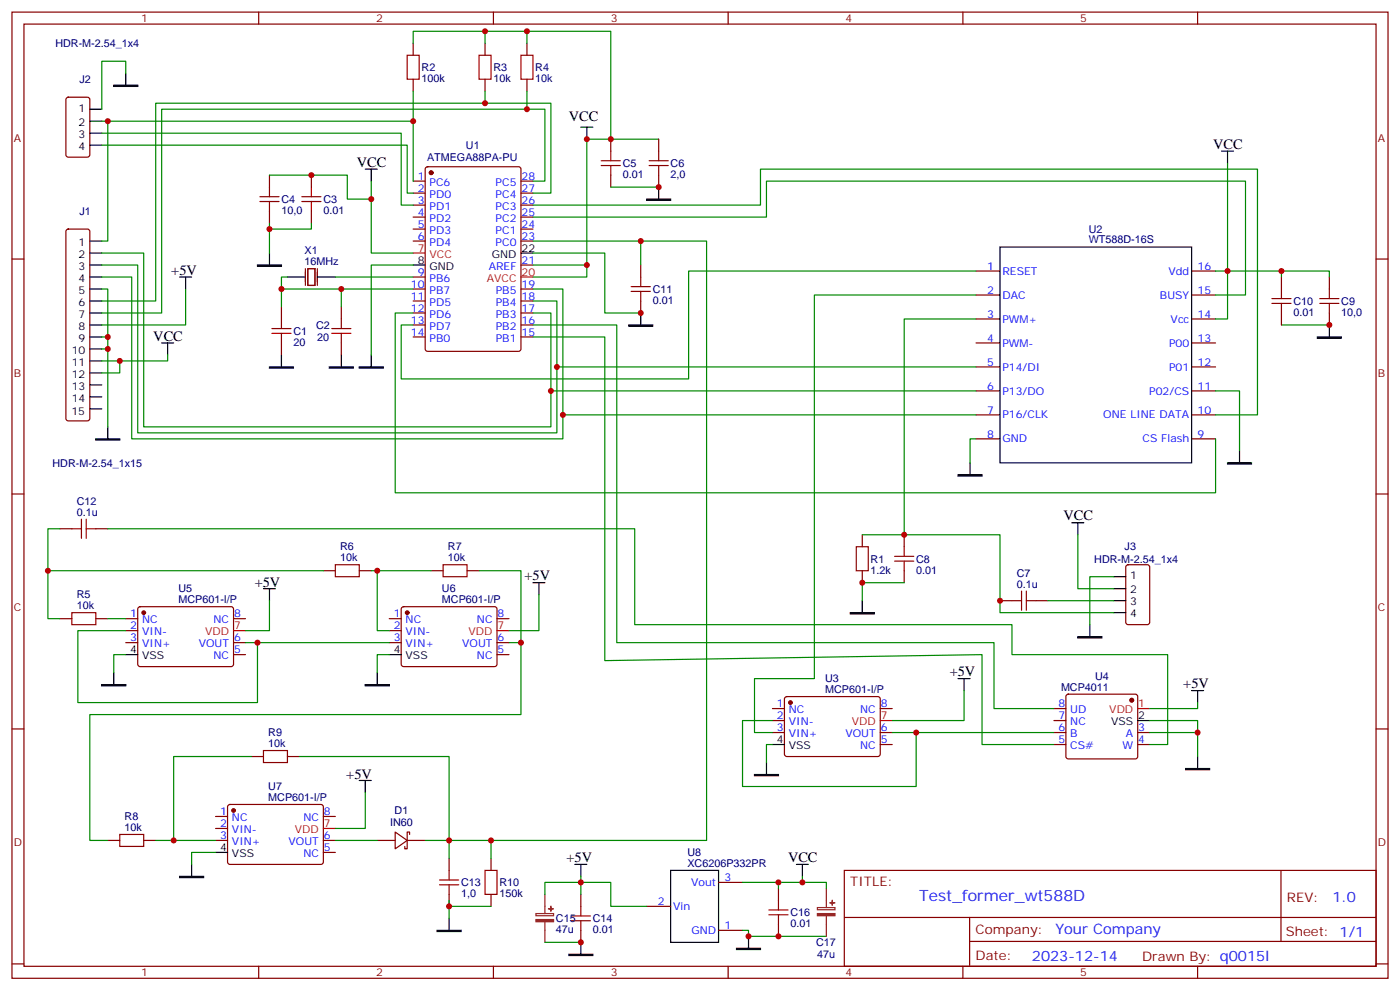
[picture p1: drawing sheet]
<svg xmlns="http://www.w3.org/2000/svg" width="412mm" height="292mm" viewBox="0 0 412 292" stroke-linecap="round" stroke-linejoin="round" font-family="sans-serif">
<g fill="none" stroke="#870000" stroke-width=".35">
<path d="M3.5 3.6h405.4v284.3h-405.4zM7.1 7.1h398.2v277.3h-398.2zM76.2 3.6v3.5M121.7 12.7v3.6M142.9 12.7v3.6M145.3 3.6v3.5M155.2 12.7v3.6M214.5 3.6v3.5M283.6 3.6v3.5M352.8 3.6v3.5M19.6 28.8l.5-.2h5.7l.6 .4 .1 16.5-.5 .7h-5.9l-.6-.4-.1-16.5zM121.7 23.3v3.5"/>
<path d="M142.9 23.3v3.5M155.2 23.3v3.5M79.4 51.5v3.6M91.7 51.5v3.6M121.7 53.3h3.5M121.7 56.8h3.5M125.5 49.3l.4-.2h26.9l.6 .4 .1 53.2-.5 .6-27.1 .1-.6-.5-.1-53.1zM153.5 53.3h3.5M153.5 56.8h3.5M179.9 41v3.5M179.9 51.5v3.6M194 41v3.5"/>
<path d="M194 51.5v3.6M3.5 76.2h3.6M19.6 67.6l.5-.2h5.7l.5 .2 .2 .5v55.1l-.3 .5-.4 .2h-5.7l-.5-.3-.2-.4v-55.1zM79.4 62.1v3.6M91.7 62.1v3.6M121.7 60.4h3.5M121.7 63.9h3.5M121.7 67.4h3.5M121.7 70.9h3.5M153.5 60.4h3.5M153.5 63.9h3.5M153.5 67.4h3.5"/>
<path d="M153.5 70.9h3.5M153.5 78h3.5M188.7 78v3.5M287.5 79.8h7.1M351 79.8h7.1M405.3 76.2h3.6M82.9 90.3v3.6M100.5 90.3v3.6M121.7 81.5h3.5M121.7 85.1h3.5M121.7 88.6h3.5M121.7 92.1h3.5"/>
<path d="M121.7 95.6h3.5M121.7 99.2h3.5M153.5 85.1h3.5M153.5 88.6h3.5M153.5 92.1h3.5M153.5 95.6h3.5M153.5 99.2h3.5M188.7 88.6v3.5M287.5 86.8h7.1M287.5 93.9h7.1M351 86.8h7.1M351 93.9h7.1"/>
<path d="M377.5 81.5v3.6M377.5 92.1v3.5M391.6 81.5v3.6M391.6 92.1v3.5M82.9 100.9v3.6M100.5 100.9v3.6M287.5 100.9h7.1M287.5 108h7.1M287.5 115h7.1M351 100.9h7.1M351 108h7.1M351 115h7.1"/>
<path d="M287.5 122.1h7.1M287.5 129.2h7.1M351 122.1h7.1M351 129.2h7.1M3.5 145.4h3.6M17.6 155.6h3.6M28.2 155.6h3.5M254 157.4v3.5M266.3 157.4v3.5M405.3 145.4h3.6M40.8 178.7l.5-.2 27.1 .1 .4 .6-.1 16.5-.6 .5-27.1-.1-.4-.6v-16.3zM95.2 168h3.6"/>
<path d="M105.8 168h3.6M118.4 178.7l.5-.2 27.1 .1 .4 .6-.1 16.5-.6 .5-27.1-.1-.4-.6v-16.3zM127 168h3.5M137.6 168h3.5M254 168v3.5M266.3 168v3.5M294.6 176.8h3.5M305.2 176.8h3.5M331.8 166.4l.5-.2h5.7l.6 .4 .1 16.5-.5 .7h-5.9l-.6-.4-.1-16.5zM17.6 182.1h3.6M28.2 182.1h3.5M37 182.1h3.6"/>
<path d="M37 185.6h3.6M37 189.1h3.6M68.8 182.1h3.5M68.8 189.1h3.5M68.8 192.7h3.5M114.7 182.1h3.5M114.7 185.6h3.5M114.7 189.1h3.5M146.4 182.1h3.5M146.4 189.1h3.5M146.4 192.7h3.5M3.5 214.5h3.6"/>
<path d="M227.5 208.5h3.6M227.5 212.1h3.6M227.5 215.6h3.6M231.3 205.2l.5-.2 27.1 .1 .4 .6-.1 16.5-.6 .4h-27.1l-.4-.7v-16.2zM259.3 208.5h3.5M259.3 215.6h3.5M259.3 219.1h3.5M310.4 208.5h3.6M310.4 212.1h3.6M310.4 215.6h3.6M310.4 219.1h3.6M314.2 204.5l.5-.2h19.7l.5 .2 .2 .5v17.6l-.2 .5-.5 .2h-19.7l-.5-.2-.2-.5v-17.6z"/>
<path d="M335.1 215.6h3.6M335.1 219.1h3.6M405.3 214.5h3.6M67.3 237l.4-.3 27.1 .1 .4 .7v16.5l-.7 .4-27-.1-.5-.6v-16.2zM74.1 222.6h3.5M84.7 222.6h3.5M31.7 247.3h3.6M42.3 247.3h3.6M63.5 240.3h3.5M63.5 243.8h3.5M63.5 247.3h3.5M95.2 240.3h3.6"/>
<path d="M95.2 247.3h3.6M95.2 250.9h3.6M111.1 247.3h5.3M116.4 244.9l3.5 2.4-3.5 2.5zM119.9 247.3h5.3M120.6 245.6v-.7h-.7v4.9h-.7v-.7M132.3 252.6v3.6M144.6 252.6v3.6M211.7 259.7h7M248.7 256.2h156.6v28.2h-156.6zM377.3 256.2v20.9M132.3 263.2v3.5"/>
<path d="M144.6 263.2v3.5M171.1 263.2v3.5M171.1 273.8v3.5M190.5 266.7h7.1M211.7 273.8h7M229.3 261.4v3.6M229.3 272v3.6M248.7 270h156.5M285.6 277.1h119.6M285.6 270v14.1M3.5 283.7h3.6M76.2 284.4v3.5"/>
<path d="M145.3 284.4v3.5M214.5 284.4v3.5M283.6 284.4v3.5M352.8 284.4v3.5M405.3 283.7h3.6"/>
</g>
<g fill="#870000" stroke="#870000" stroke-width=".35">
<circle cx="127" cy="50.8" r=".53"/>
<circle cx="232.8" cy="206.8" r=".53"/>
<circle cx="333.4" cy="206.1" r=".53"/>
<circle cx="42.3" cy="180.3" r=".53"/>
<circle cx="119.9" cy="180.3" r=".53"/>
<circle cx="68.8" cy="238.5" r=".53"/>
</g>
<path d="M121.7 74.5h3.5M153.5 81.5h3.5M68.8 185.6h3.5M146.4 185.6h3.5M259.3 212.1h3.5M335.1 208.5h3.6M95.2 243.8h3.6" fill="none" stroke="#f00" stroke-width=".35"/>
<g fill="none" stroke="#000" stroke-width=".35">
<path d="M26.5 32.1h3.5M26.5 35.7h3.5M26.5 39.2h3.5M37 21.6v3.5M171.1 37.4h3.5M172.9 37.4v3.6M26.5 42.7h3.5M107.6 49.8h3.5M109.4 49.8v3.5M194 55.1v3.5M359.8 44.5h3.6M361.6 44.5v3.5"/>
<path d="M26.5 78h3.5M26.5 74.5h3.5M26.5 70.9h3.5M79.4 74.5v3.5M121.7 78h3.5M153.5 74.5h3.5M294.6 72.7h56.4v63.5h-56.4zM26.5 81.5h3.5M26.5 85.1h3.5M26.5 88.6h3.5M26.5 92.1h3.5M26.5 95.6h3.5"/>
<path d="M26.5 99.2h3.5M52.9 81.5h3.5M54.7 81.5v3.6M84.7 81.5h5.3M93.5 81.5h5.3M188.7 92.1v3.5M391.6 95.6v3.6M26.5 102.7h3.5M26.5 106.2h3.5M26.5 109.7h3.5M26.5 113.3h3.5M26.5 116.8h3.5"/>
<path d="M47.6 100.9h3.6M49.4 100.9v3.6M82.9 104.5v3.5M100.5 104.5v3.5M109.4 104.5v3.5M26.5 120.3h3.5M31.7 125.6v3.6M285.8 136.2v3.5M365.1 132.7v3.5M315.7 153.8h3.6M317.5 153.8v3.6M77.6 173.2h3.5"/>
<path d="M79.4 173.2v3.6M157 171.5h3.5M158.7 171.5v3.5M254 176.8v3.5M328.1 169.7h3.5M328.1 173.2h3.5M328.1 176.8h3.5M33.5 197.9v3.6M37 192.7h3.6M111.1 197.9v3.6M114.7 192.7h3.5M282.2 199.7h3.6"/>
<path d="M284 199.7v3.5M321 183.8v3.6M328.1 180.3h3.5M227.5 219.1h3.6M335.1 212.1h3.6M351 203.2h3.5M352.8 203.2v3.6M105.8 229.7h3.6M107.6 229.7v3.5M225.8 224.4v3.5M352.8 222.6v3.6M56.4 254.4v3.5"/>
<path d="M63.5 250.9h3.5M169.3 254.4h3.6M171.1 254.4v3.5M197.6 256.2h14.1v21.1h-14.1zM234.6 254.4h3.5M236.4 254.4v3.5M132.3 270.3v3.5M171.1 277.3v3.5M220.5 275.6v3.5"/>
</g>
<g fill="#000" stroke="#000" stroke-width=".35">
<path d="M33.5 25.1h7.1v.3h-7.1zM190.5 58.6h7.1v.3h-7.1zM75.8 78h7.1v.4h-7.1zM185.2 95.6h7.1v.4h-7.1zM388.1 99.2h7v.3h-7zM79.4 108h7v.3h-7zM97 108h7.1v.3h-7.1zM105.8 108h7.1v.3h-7.1zM28.2 129.2h7.1v.3h-7.1zM282.2 139.7h7.1v.4h-7.1zM361.6 136.2h7.1v.4h-7.1zM250.5 180.3h7v.4h-7z"/>
<path d="M317.5 187.4h7.1v.3h-7.1zM30 201.5h7v.3h-7zM107.6 201.5h7.1v.3h-7.1zM222.2 227.9h7.1v.4h-7.1zM349.2 226.2h7.1v.3h-7.1zM52.9 257.9h7.1v.4h-7.1zM128.8 273.8h7v.3h-7zM217 279.1h7v.3h-7zM167.6 280.8h7v.4h-7z"/>
</g>
<g fill="none" stroke="#008700" stroke-width=".35">
<path d="M121.7 12.7v-3.5h58.2v31.8M142.9 9.2v3.5M155.2 9.2v3.5M30 35.7h1.7v35.2h-1.7M30 39.2h88.2v21.2h3.5M31.7 35.7h90v17.6M37 21.6v-3.6h-7v14.1M121.7 26.8v8.9M142.9 26.8v3.6M155.2 26.8v5.3M30 42.7h89.9v14.1h1.8M79.4 51.5h22.9v7.1h7.1"/>
<path d="M109.4 53.3v21.2h12.3M157 56.8h5.3v-26.4h-116.4v58.2h-15.9M157 53.3h3.5v-21.2h-112.9v60h-17.6M179.9 55.1h14.1M194 41h-21.1v37h-15.9M361.6 48v45.9h-3.5M30 78h10.6v49.4h123.4v-38.8h-7M30 74.5h12.3v51.1h120v-33.5h-5.3M79.4 65.7v8.8M91.7 65.7v1.7h-12.3M121.7 78h-12.3v26.5M157 63.9h68.8v-10.6h141.1v33.5h-8.8"/>
<path d="M157 60.4h67v-10.6h146.4v72.3h-12.3M157 74.5h21.2v17.6h10.5M157 70.9h51.1v176.4h-63.5M172.9 78v3.5h-15.9M188.7 70.9v7.1M287.5 79.8h-84.7v31.7h-84.6v-15.9h3.5M358.1 79.8h33.5v1.7M377.5 79.8v1.7M30 85.1h1.7v40.5M30 81.5h8.8v47.7h127v-44.1h-8.8M30 99.2h1.7M54.7 85.1v10.5h-24.7"/>
<path d="M82.9 85.1v5.2M84.7 81.5h-1.8v3.6h38.8M98.8 81.5h22.9M100.5 85.1v5.2M121.7 92.1h-5.3v52.9h241.7v-15.8M157 99.2h21.2v95.2l111.1-1.7v26.4h21.1M157 95.6h24.7v93.5h111.1v19.4h17.6M287.5 93.9h-21.2v63.5h-12.3M287.5 86.8h-47.6v112.9h-17.7v15.9h5.3M377.5 95.6h14.1M30 102.7h1.7M35.3 106.2v3.5h-5.3"/>
<path d="M49.4 104.5v1.7h-19.4M162.3 115h125.2M164 108h123.5M358.1 115h7v17.7M165.8 122.1h121.7M287.5 129.2h-1.7v7M17.6 155.6h-3.5v26.5h3.5M31.7 155.6h155.3v28.2h111.1v8.9h45.9v26.4h-5.3M266.3 157.4h28.3v22.9h33.5M317.5 157.4v15.8h10.6M14.1 168h81.1M79.4 176.8v8.8h-7.1"/>
<path d="M109.4 168h17.6M111.1 168v17.6h3.6M141.1 168h12.4v21.1h-3.6M158.7 175v10.6h-8.8M266.3 171.5h-12.3v5.3M308.7 176.8h19.4M328.1 169.7h-7.1v14.1M31.7 182.1h5.3M37 192.7h-3.5v5.2M37 185.6h-14.1v21.2h52.9v-17.7h-3.5M75.8 189.1h38.9M114.7 192.7h-3.6v5.2"/>
<path d="M153.5 189.1v21.2h-127v37h5.2M227.5 212.1h-8.8v19.4h51.2v-15.9h-7.1M227.5 219.1h-1.7v5.3M269.9 215.6h40.5M284 203.2v8.9h-21.2M338.7 212.1h14.1v10.5M338.7 215.6h14.1M352.8 206.8v1.7h-14.1M74.1 222.6h-22.9v24.7M88.2 222.6h44.1v24.7h-7.1M107.6 233.2v10.6h-8.8M45.9 247.3h17.6"/>
<path d="M63.5 250.9h-7.1v3.5M98.8 247.3h12.3M132.3 252.6v-5.3h12.3v5.3M171.1 257.9v5.3M229.3 259.7v1.7M236.4 257.9v1.8h-17.7M236.4 259.7h7v1.7M132.3 265v5.3M132.3 266.7h12.3M160.5 263.2v-3.5h19.4v7h10.6M160.5 277.3h10.6M218.7 273.8h1.8v1.8h22.9"/>
</g>
<path d="M90 79.1v4.9M90.7 79.1h2.1v4.9h-2.1zM93.5 79.1v4.9" fill="none" stroke="#871200" stroke-width=".35"/>
<g fill="none" stroke="#a10000" stroke-width=".35">
<path d="M119.9 16.3h3.6v7h-3.6zM141.1 16.3h3.5v7h-3.5zM153.5 16.3h3.5v7h-3.5zM76.6 59.3h5.6M76.6 57.9h5.6M79.4 55.1v2.8M79.4 59.3v2.8M88.9 59.3h5.6M88.9 57.9h5.6M91.7 55.1v2.8M91.7 59.3v2.8M177.1 48.7h5.6"/>
<path d="M177.1 47.3h5.6M179.9 44.5v2.8M179.9 48.7v2.8M191.2 48.7h5.6M191.2 47.3h5.6M194 44.5v2.8M194 48.7v2.8M80.1 98.1h5.6M80.1 96.7h5.6M82.9 93.9v2.8M82.9 98.1v2.8M97.7 98.1h5.7"/>
<path d="M97.7 96.7h5.7M100.5 93.9v2.8M100.5 98.1v2.8M185.9 85.8h5.7M185.9 84.3h5.7M188.7 81.5v2.8M188.7 85.8v2.8M374.6 89.3h5.7M374.6 87.9h5.7M377.5 85.1v2.8M377.5 89.3v2.8M388.8 89.3h5.6"/>
<path d="M388.8 87.9h5.6M391.6 85.1v2.8M391.6 89.3v2.8M21.2 155.6h2.8M24 152.8v5.6M25.4 155.6h2.8M25.4 152.8v5.6M98.8 166.2h7v3.5h-7zM130.5 166.2h7.1v3.5h-7.1zM252.2 160.9h3.6v7.1h-3.6zM263.5 165.1h5.7M263.5 163.7h5.7"/>
<path d="M266.3 160.9v2.8M266.3 165.1v2.9M298.1 176.8h2.8M300.9 174v5.6M302.3 176.8h2.9M302.3 174v5.6M21.2 180.3h7v3.5h-7zM77.6 220.9h7.1v3.5h-7.1zM35.3 245.6h7v3.5h-7zM129.5 259h5.6M132.3 256.2v2.8M142.9 256.2h3.5v7h-3.5z"/>
<path d="M129.5 260.4h5.6M132.3 260.4v2.8M168.3 271h5.6M168.3 269.6h5.6M171.1 266.7v2.9M171.1 271v2.8M226.5 269.2h5.6M226.5 267.8h5.6M229.3 265v2.8M229.3 269.2v2.8"/>
</g>
<path d="M157.9 268.9h5.2v.6h-5.2zM160.5 263.2v5.7M160.5 271.3v6M240.8 267.1h5.2v.6h-5.2zM243.4 261.4v5.7M243.4 269.6v6" fill="none" stroke="#8c2424" stroke-width=".35"/>
<g fill="#8c2424" stroke="#8c2424" stroke-width=".35">
<path d="M157.9 270.6h5.2v.7h-5.2z"/>
<path d="M161.6 267.4l1.4 .1z"/>
<path d="M162.2 266.7l.1 1.4z"/>
<path d="M240.8 268.9h5.2v.6h-5.2z"/>
<path d="M244.5 265.7h1.4z"/>
<path d="M245.1 265l.1 1.4z"/>
</g>
<g fill="#c00">
<circle cx="361.6" cy="79.8" r=".88"/>
<circle cx="31.8" cy="35.7" r=".88"/>
<circle cx="31.8" cy="99.2" r=".88"/>
<circle cx="31.8" cy="102.7" r=".88"/>
<circle cx="35.3" cy="106.2" r=".88"/>
<circle cx="82.9" cy="85.1" r=".88"/>
<circle cx="100.5" cy="85.1" r=".88"/>
<circle cx="79.4" cy="67.4" r=".88"/>
<circle cx="109.4" cy="58.6" r=".88"/>
<circle cx="91.7" cy="51.5" r=".88"/>
<circle cx="172.9" cy="78" r=".88"/>
<circle cx="179.9" cy="41" r=".88"/>
<circle cx="172.9" cy="41" r=".88"/>
<circle cx="194" cy="55.1" r=".88"/>
<circle cx="164" cy="108" r=".88"/>
<circle cx="162.3" cy="115" r=".88"/>
<circle cx="165.8" cy="122.1" r=".88"/>
<circle cx="254" cy="171.5" r=".88"/>
<circle cx="266.3" cy="157.4" r=".88"/>
<circle cx="121.7" cy="35.7" r=".88"/>
<circle cx="155.2" cy="32.1" r=".88"/>
<circle cx="142.9" cy="30.4" r=".88"/>
<circle cx="155.2" cy="9.2" r=".88"/>
<circle cx="142.9" cy="9.2" r=".88"/>
<circle cx="391.6" cy="95.6" r=".88"/>
<circle cx="377.5" cy="79.8" r=".88"/>
<circle cx="269.9" cy="215.6" r=".88"/>
<circle cx="352.8" cy="215.6" r=".88"/>
<circle cx="188.7" cy="92.1" r=".88"/>
<circle cx="75.8" cy="189.1" r=".88"/>
<circle cx="111.1" cy="168" r=".88"/>
<circle cx="14.1" cy="168" r=".88"/>
<circle cx="153.5" cy="189.1" r=".88"/>
<circle cx="51.2" cy="247.3" r=".88"/>
<circle cx="132.3" cy="247.3" r=".88"/>
<circle cx="132.3" cy="266.7" r=".88"/>
<circle cx="188.7" cy="70.9" r=".88"/>
<circle cx="294.6" cy="176.8" r=".88"/>
<circle cx="171.1" cy="259.7" r=".88"/>
<circle cx="144.6" cy="247.3" r=".88"/>
<circle cx="171.1" cy="277.3" r=".88"/>
<circle cx="229.3" cy="259.7" r=".88"/>
<circle cx="236.4" cy="259.7" r=".88"/>
<circle cx="229.3" cy="275.6" r=".88"/>
<circle cx="220.5" cy="275.6" r=".88"/>
</g>
<text font-size="4.6" fill="#00f" x="270.8" y="265.2">Test_former_wt588D</text>
<g font-size="4.2">
<text x="167.6" y="35.7">VCC</text>
<text x="357.4" y="43.8">VCC</text>
<text x="105.1" y="49.1">VCC</text>
<text x="50.4" y="80.8">+5V</text>
<text x="45.2" y="100.2">VCC</text>
<text x="313.3" y="153.1">VCC</text>
<text x="75" y="172.9">+5V</text>
<text x="154.5" y="170.8">+5V</text>
<text x="279.8" y="199">+5V</text>
<text x="348.5" y="202.5">+5V</text>
<text x="102" y="229.3">+5V</text>
<text x="166.9" y="253.7">+5V</text>
<text x="232.1" y="253.7">VCC</text>
</g>
<g font-size="4.2" fill="#00f">
<text x="392.5" y="265.4">1.0</text>
<text x="310.9" y="275">Your Company</text>
<text x="304" y="282.8">2023-12-14</text>
</g>
<g font-size="3.9" fill="#800">
<text x="250.5" y="260.7">TITLE:</text>
<text x="379.1" y="265.4">REV:</text>
<text x="287.4" y="274.9">Company:</text>
<text x="378.7" y="275.6">Sheet: 1/1</text>
<text x="287.4" y="282.6">Date:</text>
<text x="336.4" y="282.7">Drawn By: q0015l</text>
</g>
<g font-size="3.2" fill="#800">
<text x="41.6" y="6.6">1</text>
<text x="110.8" y="6.6">2</text>
<text x="179.9" y="6.6">3</text>
<text x="249.1" y="6.6">4</text>
<text x="318.2" y="6.6">5</text>
<text x="4.1" y="41.7">A</text>
<text x="405.9" y="41.7">A</text>
<text x="4.1" y="110.8">B</text>
<text x="405.9" y="110.8">B</text>
<text x="4.1" y="180">C</text>
<text x="405.9" y="180">C</text>
<text x="4.1" y="249.1">D</text>
<text x="405.9" y="249.1">D</text>
<text x="41.6" y="287.4">1</text>
<text x="110.8" y="287.4">2</text>
<text x="179.9" y="287.4">3</text>
<text x="249.1" y="287.4">4</text>
<text x="318.2" y="287.4">5</text>
</g>
<g font-size="3.2" fill="#000080">
<text x="16.3" y="13.9">HDR-M-2.54_1x4</text>
<text x="124.2" y="20.9">R2</text>
<text x="145.3" y="20.9">R3</text>
<text x="157.7" y="20.9">R4</text>
<text x="23.4" y="24.3">J2</text>
<text x="124.2" y="24.2">100k</text>
<text x="145.3" y="24.2">10k</text>
<text x="157.7" y="24.2">10k</text>
<text x="125.8" y="47.4">ATMEGA88PA-PU</text>
<text x="137.2" y="43.9">U1</text>
<text x="183.4" y="52.4">0.01</text>
<text x="183.4" y="49.1">C5</text>
<text x="197.6" y="52.4">2,0</text>
<text x="197.6" y="49.1">C6</text>
<text x="82.9" y="59.7">C4</text>
<text x="95.2" y="59.7">C3</text>
<text x="23.4" y="63.1">J1</text>
<text x="82.9" y="63">10,0</text>
<text x="95.2" y="63">0.01</text>
<text x="320.7" y="71.6">WT588D-16S</text>
<text x="320.7" y="68.4">U2</text>
<text x="89.7" y="78">16MHz</text>
<text x="89.7" y="74.8">X1</text>
<text x="192.3" y="89.4">0.01</text>
<text x="192.3" y="86.2">C11</text>
<text x="381" y="89.7">C10</text>
<text x="395.1" y="89.7">C9</text>
<text x="381" y="92.9">0.01</text>
<text x="395.1" y="92.9">10,0</text>
<text x="86.4" y="101.8">20</text>
<text x="86.4" y="98.5">C1</text>
<text x="93.1" y="96.8">C2</text>
<text x="93.4" y="100.3">20</text>
<text x="15.5" y="137.3">HDR-M-2.54_1x15</text>
<text x="22.6" y="148.5">C12</text>
<text x="22.6" y="151.7">0.1u</text>
<text x="100.2" y="161.9">R6</text>
<text x="132" y="161.9">R7</text>
<text x="331.3" y="161.9">J3</text>
<text x="100.2" y="165.1">10k</text>
<text x="132" y="165.1">10k</text>
<text x="256.5" y="165.6">R1</text>
<text x="269.9" y="165.6">C8</text>
<text x="322.3" y="165.6">HDR-M-2.54_1x4</text>
<text x="256.5" y="168.8">1.2k</text>
<text x="269.9" y="168.8">0.01</text>
<text x="299.5" y="172.9">0.1u</text>
<text x="299.5" y="169.7">C7</text>
<text x="22.6" y="179.2">10k</text>
<text x="22.6" y="176">R5</text>
<text x="52.6" y="177.5">MCP601-I/P</text>
<text x="52.6" y="174.3">U5</text>
<text x="130.2" y="177.5">MCP601-I/P</text>
<text x="130.2" y="174.3">U6</text>
<text x="243.1" y="203.9">MCP601-I/P</text>
<text x="243.1" y="200.8">U3</text>
<text x="312.5" y="203.2">MCP4011</text>
<text x="322.6" y="200.1">U4</text>
<text x="79" y="219.8">10k</text>
<text x="79" y="216.6">R9</text>
<text x="79" y="232.5">U7</text>
<text x="79" y="235.7">MCP601-I/P</text>
<text x="116.2" y="239.6">D1</text>
<text x="36.7" y="244.5">10k</text>
<text x="36.7" y="241.3">R8</text>
<text x="114.9" y="243.2">IN60</text>
<text x="202.5" y="251.9">U8</text>
<text x="202.5" y="255.1">XC6206P332PR</text>
<text x="135.8" y="260.8">C13</text>
<text x="147.1" y="260.8">R10</text>
<text x="135.8" y="264">1,0</text>
<text x="147.1" y="264">150k</text>
<text x="232.8" y="269.6">C16</text>
<text x="163.8" y="274.6">47u</text>
<text x="163.8" y="271.4">C15</text>
<text x="174.6" y="274.6">0.01</text>
<text x="174.6" y="271.4">C14</text>
<text x="232.8" y="272.9">0.01</text>
<text x="240.4" y="278.5">C17</text>
<text x="240.7" y="282">47u</text>
</g>
<g font-size="3.2">
<text x="23.1" y="32.8">1</text>
<text x="23.1" y="37.1">2</text>
<text x="23.1" y="40.6">3</text>
<text x="23.1" y="44.1">4</text>
<text x="23.1" y="72.4">1</text>
<text x="23.1" y="75.9">2</text>
<text x="123" y="77.6">8</text>
<text x="144.9" y="75.9">GND</text>
<text x="153.6" y="74.1">22</text>
<text x="23.1" y="79.4">3</text>
<text x="23.1" y="82.9">4</text>
<text x="126.5" y="79.4">GND</text>
<text x="23.1" y="86.5">5</text>
<text x="23.1" y="90">6</text>
<text x="23.1" y="93.5">7</text>
<text x="23.1" y="97">8</text>
<text x="23.1" y="100.6">9</text>
<text x="21.1" y="104.1">10</text>
<text x="21.1" y="107.6">11</text>
<text x="21.1" y="111.2">12</text>
<text x="21.1" y="114.7">13</text>
<text x="21.1" y="118.2">14</text>
<text x="21" y="122.1">15</text>
<text x="332.9" y="170.4">1</text>
<text x="332.9" y="174.7">2</text>
<text x="332.9" y="178.2">3</text>
<text x="332.9" y="181.7">4</text>
<text x="38.4" y="192.3">4</text>
<text x="41.9" y="194.1">VSS</text>
<text x="116" y="192.3">4</text>
<text x="119.5" y="194.1">VSS</text>
<text x="327.3" y="213.5">VSS</text>
<text x="335.3" y="211.7">2</text>
<text x="228.9" y="218.8">4</text>
<text x="232.4" y="220.5">VSS</text>
<text x="64.8" y="250.5">4</text>
<text x="68.3" y="252.3">VSS</text>
</g>
<g font-size="3.2" fill="#00f">
<text x="123" y="53">1</text>
<text x="153.6" y="53">28</text>
<text x="123" y="56.5">2</text>
<text x="126.5" y="54.7">PC6</text>
<text x="126.5" y="58.2">PD0</text>
<text x="146" y="58.2">PC4</text>
<text x="146" y="54.7">PC5</text>
<text x="153.6" y="56.5">27</text>
<text x="123" y="60">3</text>
<text x="123" y="63.5">4</text>
<text x="126.5" y="61.8">PD1</text>
<text x="126.5" y="65.3">PD2</text>
<text x="146" y="65.3">PC2</text>
<text x="146" y="61.8">PC3</text>
<text x="153.6" y="63.5">25</text>
<text x="153.6" y="60">26</text>
<text x="123" y="67.1">5</text>
<text x="123" y="70.6">6</text>
<text x="126.5" y="68.8">PD3</text>
<text x="146" y="68.8">PC1</text>
<text x="153.6" y="70.6">23</text>
<text x="153.6" y="67.1">24</text>
<text x="126.5" y="72.4">PD4</text>
<text x="146" y="72.4">PC0</text>
<text x="153.6" y="77.6">21</text>
<text x="123" y="81.2">9</text>
<text x="126.5" y="82.9">PB6</text>
<text x="143.9" y="79.4">AREF</text>
<text x="290.8" y="79.4">1</text>
<text x="295.3" y="80.8">RESET</text>
<text x="344.2" y="80.8">Vdd</text>
<text x="352.8" y="79.4">16</text>
<text x="121" y="84.7">10</text>
<text x="121" y="88.2">11</text>
<text x="126.5" y="86.5">PB7</text>
<text x="126.5" y="90">PD5</text>
<text x="146" y="90">PB4</text>
<text x="146" y="86.5">PB5</text>
<text x="153.6" y="88.2">18</text>
<text x="153.6" y="84.7">19</text>
<text x="290.8" y="86.5">2</text>
<text x="295.3" y="87.9">DAC</text>
<text x="341.7" y="87.9">BUSY</text>
<text x="352.8" y="86.5">15</text>
<text x="121" y="91.8">12</text>
<text x="121" y="95.3">13</text>
<text x="126.5" y="93.5">PD6</text>
<text x="146" y="93.5">PB3</text>
<text x="153.6" y="95.3">16</text>
<text x="153.6" y="91.8">17</text>
<text x="290.8" y="93.5">3</text>
<text x="295.3" y="94.9">PWM+</text>
<text x="344.8" y="94.9">Vcc</text>
<text x="352.8" y="93.5">14</text>
<text x="121" y="98.8">14</text>
<text x="126.5" y="97">PD7</text>
<text x="126.5" y="100.6">PB0</text>
<text x="146" y="100.6">PB1</text>
<text x="146" y="97">PB2</text>
<text x="153.6" y="98.8">15</text>
<text x="290.8" y="100.6">4</text>
<text x="295.3" y="102">PWM-</text>
<text x="344.4" y="102">P00</text>
<text x="352.8" y="100.6">13</text>
<text x="290.8" y="107.6">5</text>
<text x="352.8" y="107.6">12</text>
<text x="295.3" y="109">P14/DI</text>
<text x="344.4" y="109">P01</text>
<text x="290.8" y="114.7">6</text>
<text x="295.3" y="116.1">P13/DO</text>
<text x="338.5" y="116.1">P02/CS</text>
<text x="352.8" y="114.7">11</text>
<text x="290.8" y="121.7">7</text>
<text x="295.3" y="123.2">P16/CLK</text>
<text x="325" y="123.2">ONE LINE DATA</text>
<text x="352.8" y="121.7">10</text>
<text x="290.8" y="128.8">8</text>
<text x="295.3" y="130.2">GND</text>
<text x="336.6" y="130.2">CS Flash</text>
<text x="352.8" y="128.8">9</text>
<text x="38.4" y="181.7">1</text>
<text x="38.4" y="185.2">2</text>
<text x="41.9" y="183.5">NC</text>
<text x="62.9" y="183.5">NC</text>
<text x="69" y="181.7">8</text>
<text x="116" y="181.7">1</text>
<text x="116" y="185.2">2</text>
<text x="119.5" y="183.5">NC</text>
<text x="140.5" y="183.5">NC</text>
<text x="146.6" y="181.7">8</text>
<text x="38.4" y="188.8">3</text>
<text x="41.9" y="187">VIN-</text>
<text x="41.9" y="190.5">VIN+</text>
<text x="58.5" y="190.5">VOUT</text>
<text x="69" y="188.8">6</text>
<text x="116" y="188.8">3</text>
<text x="119.5" y="187">VIN-</text>
<text x="119.5" y="190.5">VIN+</text>
<text x="136.2" y="190.5">VOUT</text>
<text x="146.6" y="188.8">6</text>
<text x="62.9" y="194.1">NC</text>
<text x="69" y="192.3">5</text>
<text x="140.5" y="194.1">NC</text>
<text x="146.6" y="192.3">5</text>
<text x="228.9" y="208.2">1</text>
<text x="232.4" y="209.9">NC</text>
<text x="253.4" y="209.9">NC</text>
<text x="259.5" y="208.2">8</text>
<text x="311.8" y="208.2">8</text>
<text x="315.3" y="209.9">UD</text>
<text x="228.9" y="211.7">2</text>
<text x="228.9" y="215.2">3</text>
<text x="232.4" y="213.5">VIN-</text>
<text x="259.5" y="215.2">6</text>
<text x="311.8" y="215.2">6</text>
<text x="311.8" y="211.7">7</text>
<text x="315.3" y="213.5">NC</text>
<text x="335.3" y="215.2">3</text>
<text x="232.4" y="217">VIN+</text>
<text x="249" y="217">VOUT</text>
<text x="253.4" y="220.5">NC</text>
<text x="259.5" y="218.8">5</text>
<text x="311.8" y="218.8">5</text>
<text x="315.3" y="220.5">CS#</text>
<text x="315.3" y="217">B</text>
<text x="330.7" y="220.5">W</text>
<text x="331.7" y="217">A</text>
<text x="335.3" y="218.8">4</text>
<text x="64.8" y="239.9">1</text>
<text x="95.4" y="239.9">8</text>
<text x="64.8" y="243.5">2</text>
<text x="68.3" y="241.7">NC</text>
<text x="68.3" y="245.2">VIN-</text>
<text x="89.4" y="241.7">NC</text>
<text x="64.8" y="247">3</text>
<text x="68.3" y="248.7">VIN+</text>
<text x="85" y="248.7">VOUT</text>
<text x="95.4" y="250.5">5</text>
<text x="95.4" y="247">6</text>
<text x="89.4" y="252.3">NC</text>
<text x="203.6" y="260.7">Vout</text>
<text x="213.4" y="259.3">3</text>
<text x="193.8" y="266.4">2</text>
<text x="198.3" y="267.8">Vin</text>
<text x="203.7" y="274.8">GND</text>
<text x="213.4" y="273.4">1</text>
</g>
<g font-size="3.2" fill="#f00">
<text x="123" y="74.1">7</text>
<text x="126.5" y="75.9">VCC</text>
<text x="143.4" y="82.9">AVCC</text>
<text x="153.6" y="81.2">20</text>
<text x="69" y="185.2">7</text>
<text x="146.6" y="185.2">7</text>
<text x="60.4" y="187">VDD</text>
<text x="138" y="187">VDD</text>
<text x="326.8" y="209.9">VDD</text>
<text x="335.3" y="208.2">1</text>
<text x="250.9" y="213.5">VDD</text>
<text x="259.5" y="211.7">7</text>
<text x="86.9" y="245.2">VDD</text>
<text x="95.4" y="243.5">7</text>
</g>
</svg>
